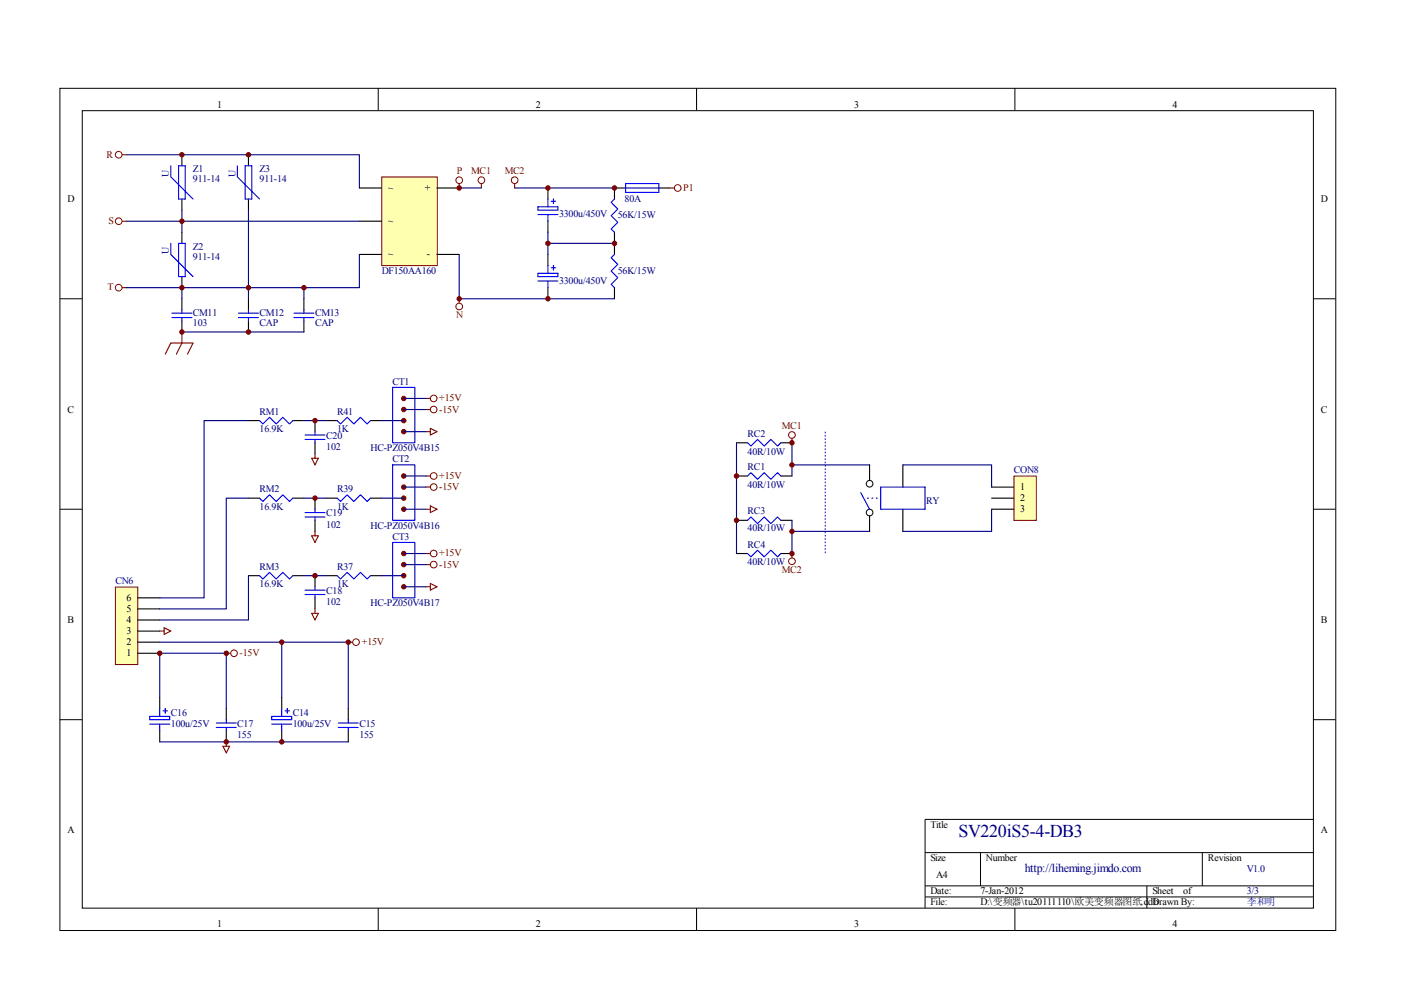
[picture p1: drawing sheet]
<svg xmlns="http://www.w3.org/2000/svg" width="297mm" height="210mm" viewBox="0 0 297 210" stroke-linecap="round" stroke-linejoin="round" font-family="sans-serif">
<g fill="none" stroke="#000" stroke-width=".21">
<path d="M12.7 18.7h270.5v178.6h-270.5zM80.2 18.7v4.7M147.7 18.7v4.7M215.2 18.7v4.7M17.4 23.5h261.1v169h-261.1zM12.7 63.3h4.7M278.4 63.3h4.7M12.7 108h4.7M278.4 108h4.7M12.7 152.6h4.7M278.4 152.6h4.7M278.4 173.7h-82.3v18.8"/>
<path d="M80.2 192.5v4.7M147.7 192.5v4.7M196.1 180.8h82.3M196.1 187.8h82.3M196.1 190.2h82.3M207.9 180.8v7M215.2 192.5v4.7M243.2 187.8v4.7M254.9 180.8v7"/>
</g>
<path d="M24.6 124.6h4.6v16.3h-4.6z" fill="#ffffb0"/>
<path d="M24.5 124.5h4.7v16.4h-4.7z" fill="none" stroke="#800000" stroke-width=".21"/>
<path d="M29.2 138.5h4.7M29.2 136.2h4.7M29.2 133.8h4.7M29.2 131.5h4.7M29.2 129.1h4.7M29.2 126.8h4.7" fill="none" stroke="#000" stroke-width=".23"/>
<path d="M81 37.6h11.7v18.7h-11.7z" fill="#ffffb0"/>
<g fill="none" stroke="#800000" stroke-width=".21">
<path d="M80.9 37.5h11.8v18.8h-11.8z"/>
<circle cx="25.2" cy="32.8" r=".71"/>
<circle cx="97.4" cy="38.2" r=".71"/>
<circle cx="25.2" cy="46.9" r=".71"/>
<circle cx="25.2" cy="61" r=".71"/>
<circle cx="97.4" cy="65" r=".71"/>
<circle cx="92" cy="86.8" r=".71"/>
<circle cx="92" cy="84.5" r=".71"/>
<circle cx="92" cy="100.9" r=".71"/>
<circle cx="92" cy="103.3" r=".71"/>
<circle cx="92" cy="119.7" r=".71"/>
<circle cx="92" cy="117.4" r=".71"/>
<circle cx="49.6" cy="138.5" r=".7"/>
<circle cx="75.5" cy="136.2" r=".71"/>
</g>
<g fill="none" stroke="#000" stroke-width=".23">
<path d="M38.6 32.8v2.4M52.7 32.8v2.4M76.2 39.9h4.7M92.7 39.9h4.7M38.6 42.2v2.4M38.6 49.3v2.3M38.6 58.6v2.4M52.7 42.2v2.4M76.2 53.9h4.7M76.2 46.9h4.7M92.7 53.9h4.7M38.6 63.3v2.4"/>
<path d="M38.6 68v2.4M52.7 63.3v2.4M52.7 68v2.4M64.4 63.3v2.4M64.4 68v2.4M52.7 89.2h2.3M62.1 89.2h2.3M66.8 89.2v2.3M66.8 93.9v2.3M69.1 89.2h2.4M78.5 89.2h2.4M184.4 98.6v3.3"/>
<path d="M191.4 98.6v4.7M52.7 105.6h2.3M62.1 105.6h2.3M66.8 105.6v2.4M66.8 110.3v2.4M69.1 105.6h2.4M78.5 105.6h2.4M156.2 100.9h2.3M156.2 110.3h2.3M165.6 100.9h2.3M165.6 110.3h2.3M184.4 109.4v3.3"/>
<path d="M191.4 108v4.7M52.7 122.1h2.3M62.1 122.1h2.3M66.8 122.1v2.3M66.8 126.8v2.3M69.1 122.1h2.4M78.5 122.1h2.4M33.9 147.9v2.3M33.9 154.9v2.4M48 150.2v2.4M48 154.9v2.4M59.7 147.9v2.3"/>
<path d="M59.7 154.9v2.4M73.8 150.2v2.4M73.8 154.9v2.4"/>
</g>
<g fill="none" stroke="#800000" stroke-width=".23">
<path d="M25.9 32.8h.9M97.4 38.9v1M25.9 46.9h.9M25.9 61h.9M35 75.1l1.2-2.4h4.7l-1.2 2.4M38.6 70.4v2.3l-1.2 2.4M97.4 63.3v1M66.1 97.2h1.4l-.7 1.4zM66.8 96.2v1M90.3 91.5h.9M90.3 84.5h.9M90.3 86.8h.9"/>
<path d="M91.2 90.8l1.5 .7-1.5 .7zM66.1 113.6h1.4l-.7 1.4zM66.8 112.7v.9M90.3 108h.9M90.3 100.9h.9M90.3 117.4h.9M90.3 103.3h.9M90.3 119.7h.9M91.2 107.3l1.5 .7-1.5 .7zM33.9 133.8h.9M34.8 133.1l1.4 .7-1.4 .7zM48 138.5h.9"/>
<path d="M66.1 130h1.4l-.7 1.5zM66.8 129.1v.9M73.8 136.2h1M90.3 124.4h.9M91.2 123.7l1.5 .7-1.5 .7zM47.3 158.2h1.4l-.7 1.4zM48 157.3v.9"/>
</g>
<g fill="none" stroke="#00f" stroke-width=".23">
<path d="M36.2 35.2v2.3l4.7 4.7M37.9 35.2h1.4v7h-1.4zM50.3 35.2v2.3l4.7 4.7M52 35.2h1.4v7h-1.4zM36.2 51.6v2.3l4.7 4.7M37.9 51.6h1.4v7h-1.4zM36.4 66.4h4.3M36.4 67.3h4.3M38.6 65.7v.7M38.6 67.3v.7M50.6 66.4h4.2M50.6 67.3h4.2"/>
<path d="M52.7 65.7v.7M52.7 67.3v.7M62.3 66.4h4.3M62.3 67.3h4.3M64.4 65.7v.7M64.4 67.3v.7M55 89.2l.7 .7 1.4-1.4 1.5 1.4 1.4-1.4 1.4 1.4 .7-.7M64.7 93.2h4.2M64.7 92.2h4.2M66.8 91.5v.7M66.8 93.2v.7M71.5 89.2l.7 .7 1.4-1.4 1.4 1.4 1.4-1.4 1.4 1.4 .7-.7"/>
<path d="M83.2 82.1h4.8v11.8h-4.8zM83.2 98.6h4.8v11.7h-4.8zM55 105.6l.7 .7 1.4-1.4 1.5 1.4 1.4-1.4 1.4 1.4 .7-.7M64.7 109.6h4.2M64.7 108.7h4.2M66.8 108v.7M66.8 109.6v.7M71.5 105.6l.7 .7 1.4-1.4 1.4 1.4 1.4-1.4 1.4 1.4 .7-.7M83.2 115h4.8v11.8h-4.8zM158.5 100.9l.7-.7 1.4 1.4 1.4-1.4 1.4 1.4 1.5-1.4 .7 .7M158.5 110.3l.7-.7 1.4 1.4 1.4-1.4 1.4 1.4 1.5-1.4 .7 .7M182.5 104.4l1.9 3.6"/>
<path d="M183.9 105.6h.2M184.8 105.6h.3M185.8 105.6h.2M186.7 103.3h9.4v4.7h-9.4zM55 122.1l.7 .7 1.4-1.4 1.5 1.4 1.4-1.4 1.4 1.4 .7-.7M64.7 126.1h4.2M64.7 125.1h4.2M66.8 124.4v.7M66.8 126.1v.7M71.5 122.1l.7 .7 1.4-1.4 1.4 1.4 1.4-1.4 1.4 1.4 .7-.7M31.7 151.9h4.3v.7h-4.3zM31.7 153.5h4.3"/>
<path d="M33.9 150.2v1.7M33.9 153.5v1.4M34.6 150.7h.9M35 150.2v1M45.9 154.2h4.2M45.9 153.3h4.2M48 152.6v.7M48 154.2v.7M57.6 153.5h4.2M57.6 151.9h4.2v.7h-4.2zM59.7 150.2v1.7M59.7 153.5v1.4"/>
<path d="M60.4 150.7h1M60.9 150.2v1M71.7 154.2h4.3M71.7 153.3h4.3M73.8 152.6v.7M73.8 154.2v.7"/>
</g>
<g fill="none" stroke="#000080" stroke-width=".23">
<path d="M26.8 32.8h49.4v7.1M26.8 46.9h49.4M38.6 44.6v4.7M52.7 44.6v18.7M76.2 53.9v7.1h-49.4M38.6 61v2.3M38.6 70.4h25.8M64.4 61v2.3M52.7 89.2h-9.4v37.6h-9.4M64.4 89.2h4.7M80.9 89.2h4.7M85.6 84.5h4.7"/>
<path d="M85.6 86.8h4.7M85.6 91.5h4.7M184.4 98.6h-16.5v2.3M52.7 105.6h-4.7v23.5h-14.1M64.4 105.6h4.7M80.9 105.6h4.7M85.6 100.9h4.7M85.6 103.3h4.7M85.6 108h4.7M85.6 117.4h4.7M85.6 119.7h4.7M156.2 100.9v9.4"/>
<path d="M167.9 110.3v2.4h16.5M33.9 136.2h39.9v14M52.7 122.1v9.4h-18.8M59.7 136.2v11.7M64.4 122.1h4.7M80.9 122.1h4.7M85.6 124.4h4.7M33.9 147.9v-9.4h14.1v11.7M33.9 157.3h39.9"/>
</g>
<g fill="#800000" stroke="#800000" stroke-width=".21">
<circle cx="38.6" cy="32.8" r=".47"/>
<circle cx="52.7" cy="32.8" r=".47"/>
<circle cx="38.6" cy="46.9" r=".47"/>
<circle cx="38.6" cy="61" r=".47"/>
<circle cx="52.7" cy="61" r=".47"/>
<circle cx="64.4" cy="61" r=".47"/>
<circle cx="38.6" cy="70.4" r=".47"/>
<circle cx="52.7" cy="70.4" r=".47"/>
<circle cx="33.9" cy="138.5" r=".47"/>
<circle cx="48" cy="138.5" r=".47"/>
<circle cx="48" cy="157.3" r=".47"/>
<circle cx="59.7" cy="157.3" r=".47"/>
<circle cx="73.8" cy="136.2" r=".47"/>
<circle cx="59.7" cy="136.2" r=".47"/>
<circle cx="85.6" cy="91.5" r=".47"/>
<circle cx="85.6" cy="89.2" r=".47"/>
<circle cx="85.6" cy="86.8" r=".47"/>
<circle cx="85.6" cy="84.5" r=".47"/>
<circle cx="85.6" cy="108" r=".47"/>
<circle cx="85.6" cy="103.3" r=".47"/>
<circle cx="85.6" cy="105.6" r=".47"/>
<circle cx="85.6" cy="100.9" r=".47"/>
<circle cx="85.6" cy="124.4" r=".47"/>
<circle cx="85.6" cy="122.1" r=".47"/>
<circle cx="85.6" cy="119.7" r=".47"/>
<circle cx="85.6" cy="117.4" r=".47"/>
<circle cx="66.8" cy="122.1" r=".47"/>
<circle cx="66.8" cy="105.6" r=".47"/>
<circle cx="66.8" cy="89.2" r=".47"/>
</g>
<g fill="none" stroke="#000" stroke-width=".21">
<circle cx="184.4" cy="108.7" r=".71"/>
<circle cx="184.4" cy="102.6" r=".71"/>
</g>
<path d="M215.1 101h4.6v9.3h-4.6z" fill="#ffffb0"/>
<g fill="none" stroke="#800000" stroke-width=".21">
<path d="M215 100.9h4.7v9.4h-4.7z"/>
<circle cx="102.1" cy="38.2" r=".71"/>
<circle cx="109.1" cy="38.2" r=".71"/>
<circle cx="143.7" cy="39.9" r=".71"/>
<circle cx="167.9" cy="92.2" r=".71"/>
<circle cx="167.9" cy="119" r=".71"/>
</g>
<g fill="none" stroke="#000" stroke-width=".23">
<path d="M116.2 39.9v2.3M132.6 39.9h-2.3v2.3M139.7 39.9h2.3M116.2 46.9v2.4M116.2 53.9v2.4M130.3 49.3v4.6M116.2 61v2.3M130.3 61v2.3M156.2 93.9h2.3M165.6 93.9h2.3M156.2 117.4h2.3M165.6 117.4h2.3"/>
<path d="M210.2 103.3h4.7M210.2 105.6h4.7M210.2 108h4.7"/>
</g>
<path d="M97.4 39.9h4.7M109.1 39.9h21.2M97.4 53.9v9.4h32.9M116.2 49.3v4.6M116.2 51.6h14.1M156.2 93.9v7M167.9 93.9v4.7M191.4 98.6h18.8v4.7M156.2 110.3v7.1M167.9 112.7v4.7M210.2 108v4.7h-18.8" fill="none" stroke="#000080" stroke-width=".23"/>
<path d="M102.1 38.9v1M109.1 38.9v1M142 39.9h1M167.9 92.9v1M167.9 117.4v.9" fill="none" stroke="#800000" stroke-width=".23"/>
<path d="M175 91.5v25.9" fill="none" stroke="#00f" stroke-width=".21" stroke-dasharray=".4 .4 .4 .4 .4 .4 .4 .4" stroke-linecap="butt"/>
<g fill="none" stroke="#00f" stroke-width=".23">
<path d="M132.6 38.9h7.1v1.9h-7.1zM132.6 39.9h7.1M114.1 43.9h4.2v.7h-4.2zM114.1 57.9h4.2v.7h-4.2zM114.1 45.5h4.2M114.1 59.6h4.2M116.2 42.2v1.7M116.2 45.5v1.4M116.2 56.3v1.6M116.2 59.6v1.4M116.9 42.7h.9M116.9 56.8h.9"/>
<path d="M117.3 42.2v.9M117.3 56.3v.9M130.3 42.2l-.7 .7 1.4 1.4-1.4 1.4 1.4 1.4-1.4 1.4 .7 .8M130.3 53.9l-.7 .8 1.4 1.4-1.4 1.4 1.4 1.4-1.4 1.4 .7 .7M158.5 93.9l.7 .7 1.4-1.4 1.4 1.4 1.4-1.4 1.5 1.4 .7-.7M158.5 117.4l.7 .7 1.4-1.4 1.4 1.4 1.4-1.4 1.5 1.4 .7-.7"/>
</g>
<g fill="#800000" stroke="#800000" stroke-width=".21">
<circle cx="116.2" cy="63.3" r=".47"/>
<circle cx="97.4" cy="63.3" r=".47"/>
<circle cx="116.2" cy="51.6" r=".47"/>
<circle cx="130.3" cy="51.6" r=".47"/>
<circle cx="116.2" cy="39.9" r=".47"/>
<circle cx="97.4" cy="39.9" r=".47"/>
<circle cx="130.3" cy="39.9" r=".47"/>
<circle cx="156.1" cy="110.3" r=".47"/>
<circle cx="167.9" cy="117.4" r=".47"/>
<circle cx="167.9" cy="112.7" r=".47"/>
<circle cx="167.9" cy="98.6" r=".47"/>
<circle cx="156.1" cy="100.9" r=".47"/>
<circle cx="167.9" cy="93.9" r=".47"/>
</g>
<text font-size="3.8" fill="#000080" x="203.2" y="177.5">SV220iS5-4-DB3</text>
<text font-size="2.5" fill="#000080" x="217.3" y="184.8">http://liheming.jimdo.com</text>
<g font-size="2.1">
<text x="46.1" y="22.9">1</text>
<text x="113.6" y="22.9">2</text>
<text x="181.1" y="22.9">3</text>
<text x="248.6" y="22.9">4</text>
<text x="82.3" y="40.5">~</text>
<text x="90.1" y="40.5">+</text>
<text x="14.3" y="42.8">D</text>
<text x="82.3" y="47.5">~</text>
<text x="280.1" y="42.8">D</text>
<text x="82.3" y="54.5">~</text>
<text x="90.5" y="54.5">-</text>
<text x="14.3" y="87.5">C</text>
<text x="280.1" y="87.5">C</text>
<text x="216.3" y="103.9">1</text>
<text x="216.3" y="106.2">2</text>
<text x="216.3" y="108.6">3</text>
<text x="26.8" y="129.7">5</text>
<text x="26.8" y="127.4">6</text>
<text x="14.3" y="132.1">B</text>
<text x="26.8" y="136.8">2</text>
<text x="26.8" y="134.4">3</text>
<text x="26.8" y="132.1">4</text>
<text x="280.1" y="132.1">B</text>
<text x="26.8" y="139.1">1</text>
<text x="14.3" y="176.7">A</text>
<text x="197.3" y="175.5">Title</text>
<text x="280.1" y="176.7">A</text>
<text x="197.3" y="182.6">Size</text>
<text x="209" y="182.6">Number</text>
<text x="256.1" y="182.6">Revision</text>
<text x="197.3" y="189.6">Date:</text>
<text x="197.3" y="192">File:</text>
<text x="198.5" y="186.1">A4</text>
<text x="207.9" y="189.6">7-Jan-2012</text>
<text x="207.9" y="192">D:\变频器\tu20111110\欧美变频器图纸.ddb</text>
<text x="244.3" y="189.6">Sheet</text>
<text x="244.3" y="192">Drawn By:</text>
<text x="250.9" y="189.6">of</text>
<text x="46.1" y="196.6">1</text>
<text x="113.6" y="196.6">2</text>
<text x="181.1" y="196.6">3</text>
<text x="248.6" y="196.6">4</text>
</g>
<g font-size="2.1" fill="#800000">
<text x="22.6" y="33.5">R</text>
<text x="96.9" y="36.9">P</text>
<text x="99.9" y="36.9">MC1</text>
<text x="107" y="36.9">MC2</text>
<text x="144.9" y="40.5">P1</text>
<text x="23" y="47.5">S</text>
<text x="22.8" y="61.6">T</text>
<text x="96.7" y="67.5">N</text>
<text x="93.1" y="85.1">+15V</text>
<text x="93.1" y="87.5">-15V</text>
<text x="165.8" y="90.9">MC1</text>
<text x="93.1" y="101.5">+15V</text>
<text x="93.1" y="103.9">-15V</text>
<text x="93.1" y="118">+15V</text>
<text x="93.1" y="120.3">-15V</text>
<text x="165.8" y="121.5">MC2</text>
<text x="76.7" y="136.8">+15V</text>
<text x="50.8" y="139.1">-15V</text>
</g>
<g font-size="2.1" fill="#000080">
<text x="35.8" y="37.5" transform="rotate(-90 35.8 37.5)">U</text>
<text x="40.9" y="36.5">Z1</text>
<text x="40.9" y="38.6">911-14</text>
<text x="50" y="37.5" transform="rotate(-90 50 37.5)">U</text>
<text x="55" y="36.5">Z3</text>
<text x="55" y="38.6">911-14</text>
<text x="118.5" y="46.1">3300u/450V</text>
<text x="131" y="46.3">56K/15W</text>
<text x="132.4" y="42.8">80A</text>
<text x="35.8" y="53.9" transform="rotate(-90 35.8 53.9)">U</text>
<text x="40.9" y="52.9">Z2</text>
<text x="40.9" y="55">911-14</text>
<text x="80.9" y="58.1">DF150AA160</text>
<text x="131" y="58.1">56K/15W</text>
<text x="118.5" y="60.2">3300u/450V</text>
<text x="40.9" y="67">CM11</text>
<text x="40.9" y="69.1">103</text>
<text x="55" y="67">CM12</text>
<text x="55" y="69.1">CAP</text>
<text x="66.8" y="67">CM13</text>
<text x="66.8" y="69.1">CAP</text>
<text x="83.2" y="81.5">CT1</text>
<text x="55" y="87.9">RM1</text>
<text x="71.5" y="87.9">R41</text>
<text x="55" y="91.6">16.9K</text>
<text x="69.2" y="93.1">C20</text>
<text x="69.2" y="95.4">102</text>
<text x="71.5" y="91.6">1K</text>
<text x="78.6" y="95.7">HC-PZ050V4B15</text>
<text x="158.5" y="92.6">RC2</text>
<text x="83.2" y="98">CT2</text>
<text x="158.5" y="99.7">RC1</text>
<text x="158.5" y="96.4">40R/10W</text>
<text x="215" y="100.3">CON8</text>
<text x="55" y="104.3">RM2</text>
<text x="71.5" y="104.3">R39</text>
<text x="158.5" y="103.4">40R/10W</text>
<text x="196.3" y="106.9">RY</text>
<text x="55" y="108.1">16.9K</text>
<text x="69.2" y="109.5">C19</text>
<text x="69.2" y="111.9">102</text>
<text x="71.5" y="108.1">1K</text>
<text x="78.6" y="112.1">HC-PZ050V4B16</text>
<text x="158.5" y="109.1">RC3</text>
<text x="158.5" y="112.5">40R/10W</text>
<text x="83.2" y="114.5">CT3</text>
<text x="158.5" y="116.1">RC4</text>
<text x="158.5" y="119.8">40R/10W</text>
<text x="24.5" y="123.9">CN6</text>
<text x="55" y="120.7">RM3</text>
<text x="55" y="124.6">16.9K</text>
<text x="69.2" y="125.9">C18</text>
<text x="71.5" y="120.7">R37</text>
<text x="71.5" y="124.6">1K</text>
<text x="69.2" y="128.3">102</text>
<text x="78.6" y="128.5">HC-PZ050V4B17</text>
<text x="36.2" y="151.8">C16</text>
<text x="36.2" y="154.1">100u/25V</text>
<text x="50.3" y="154.1">C17</text>
<text x="62.1" y="151.8">C14</text>
<text x="62.1" y="154.1">100u/25V</text>
<text x="76.2" y="154.1">C15</text>
<text x="50.3" y="156.5">155</text>
<text x="76.2" y="156.5">155</text>
<text x="264.3" y="184.9">V1.0</text>
<text x="264.3" y="189.6">3/3</text>
<text x="264.3" y="192">李和明</text>
</g>
</svg>
